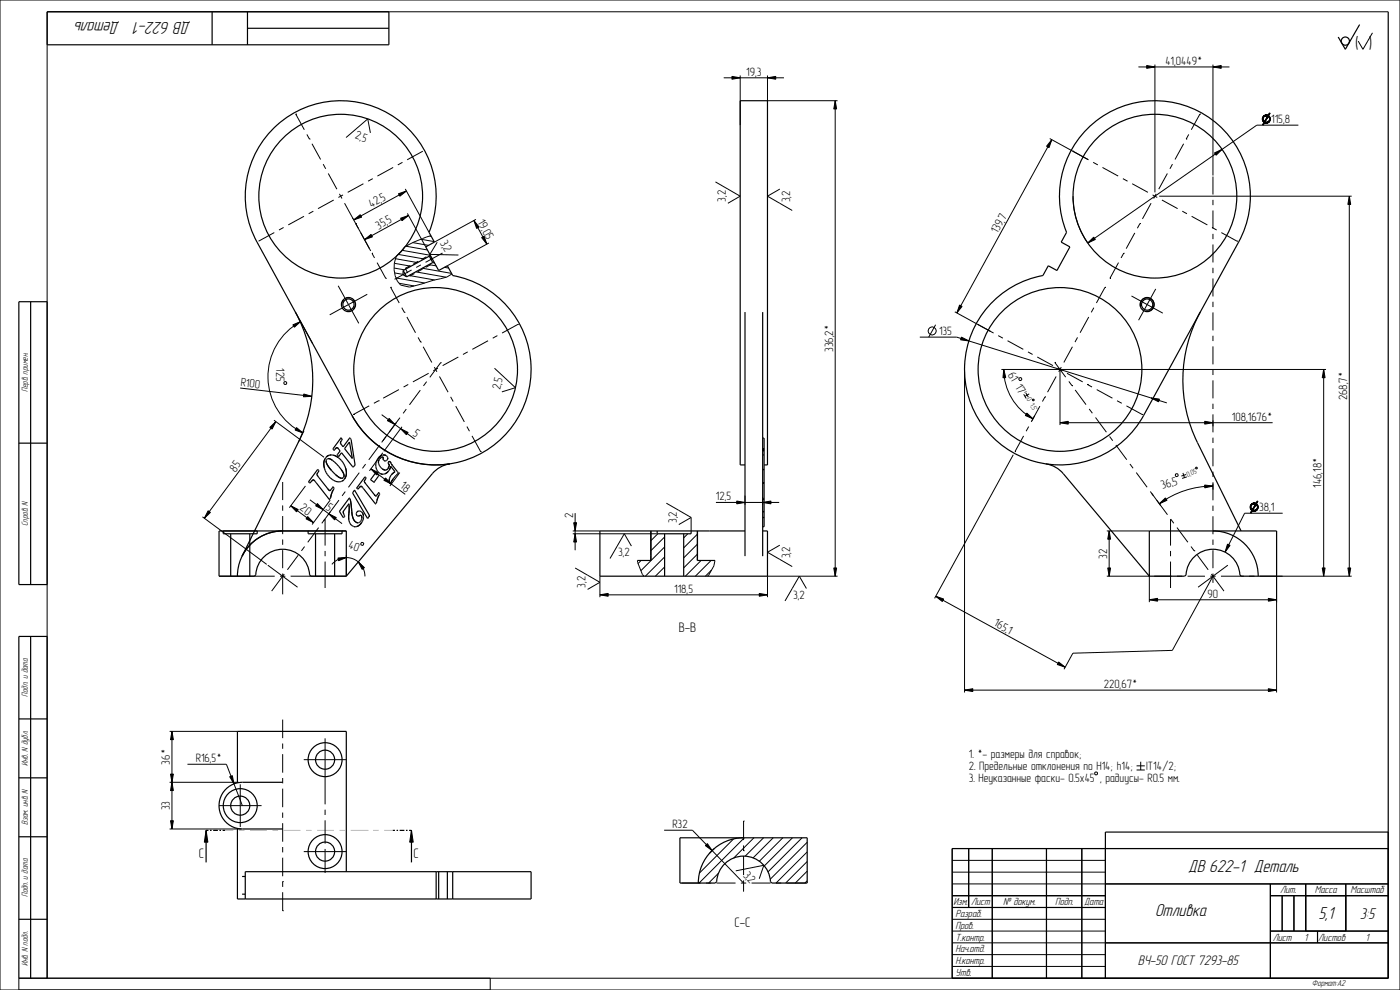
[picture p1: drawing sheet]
<svg xmlns="http://www.w3.org/2000/svg" width="594mm" height="420mm" viewBox="0 0 594 420" stroke-linecap="round" stroke-linejoin="round" font-family="sans-serif">
<g fill="#000">
<path d="M310.6 32.4l3.5 .6-3.5 .6zM325.6 33l3.5-.6v1.2zM486.5 27.8l3.5 .6-3.5 .6zM514.6 28.4l3.5-.6v1.2zM446.3 59.3l-1.2 3.3-1.1-.6zM150.1 93.3l2.8-2.2 .5 1zM169.1 82.2l3.3-1.2-2.7 2.2zM170 92.6l3.3-1.2-2.7 2.2zM201.1 93.5l2.2 2.8-1.1 .6zM572.5 83.2l.6 3.5h-1.2zM154.7 101.7l2.7-2.3 .6 1.1zM204.4 100.8l1-.6 1.2 3.4z"/>
<path d="M124.3 137.8l3.2-1.4-2.6 2.4zM407.1 129.4l1.1 .6-2.2 2.8zM407.9 143l3.2 1.6-3.5-.4zM425.9 156.7l.8 3.5-1.2 .1zM561.6 156.7l.6 3.5h-1.2zM114.5 181.3l2.5-2.4-1.6 3.1zM128.9 167.2l3.4 .9-3.5 .2zM435.7 175.3l2.6 2.4-3.3-1.4zM449.7 179.3l3.5-.6v1.2zM488.4 168.8l3.5 .5-.3 1.2zM511.1 178.7l3.5 .6-3.5 .6zM125.8 181.4l2.7 2.3-3.3-1.3z"/>
<path d="M157.4 198.9l3.1 1.6-.7 1zM165.1 177.5l2.5 2.6-3.2-1.6zM170 181.9l3.1 1.6-.7 .9zM88.3 216.7l1 .7-2.6 2.5zM123.4 214.6l3.1 1.6-.7 .9zM134.6 213.6l2.5 2.6-3.2-1.6zM139.5 218l3.2 1.6-.7 .9zM163.6 202.8l2.4 2.5-3.1-1.6zM312.6 212.6l3.5 .6-3.5 .6zM323.6 213.2l3.5-.6v1.2zM491.9 213.7l2.6-2.4 .6 1zM511.1 205.8l3.5 .4-3.4 .8z"/>
<path d="M130.6 219.2l2.4 2.5-3.2-1.6zM143.4 236.7l3.5-.2-3.3 1.4zM152 238.4l2.6 2.4-.9 .7zM244 226.4l.6 3.5h-1.2zM243.4 221.7h1.2l-.6 3.5zM470.6 225.2l.6 3.5h-1.2zM254.5 252.4l3.5-.6v1.2zM322.1 251.8l3.5 .6-3.5 .6zM397 253l3.4 1.1-.6 1.1zM470 240.9h1.2l-.6 3.5zM487.6 254.4l3.5-.6v1.2zM538.1 253.8l3.5 .6-3.5 .6z"/>
<path d="M561 240.9h1.2l-.6 3.5zM571.9 240.9h1.2l-.6 3.5zM449.2 280.9l2.7 2.2-3.3-1.2zM73 310.3l.6 3.5h-1.2zM72.4 328.4h1.2l-.6 3.5zM73 331.9l.6 3.5h-1.2zM72.4 348.2h1.2l-.6 3.5zM87.4 352.3l.8 5h-1.5zM174.6 352.3l.7 5h-1.5z"/>
</g>
<g fill="none" stroke="#000" stroke-width=".42">
<path d="M0 0h594v420h-594zM589 5h-569v410M307.1 33h25.5M310.6 32.4l3.5 .6-3.5 .6zM314.1 32v21.1M325.6 33l3.5-.6v1.2zM325.6 32v24.2M483 28.4h38.6M486.5 27.8l3.5 .6-3.5 .6zM490 27.4v54.2M514.6 28.4l3.5-.6v1.2zM514.6 27.4v47.1"/>
<path d="M445.4 58.8l16.2 8.9M446.3 59.3l-1.2 3.3-1.1-.6zM446.3 59.3l-40.3 73.5M149.6 92.4l7.7 14.1M150.1 93.3l2.8-2.2 .5 1zM169.1 82.2l3.3-1.2-2.7 2.2zM170 92.6l3.3-1.2-2.7 2.2zM172 80.2l10 18.4M172.4 81l-22.3 12.3M172.9 90.5l7.7 14.2M173.3 91.4l-18.6 10.3M182.8 100l-1.8 .5a37.4 37.4 0 0 0-9.7 4.7"/>
<path d="M201.1 93.5l2.2 2.8-1.1 .6zM201.1 93.5l5.5 10.1M201.9 93.1l-17.6 9.6M491.8 83.2h81.7M572.5 83.2l.6 3.5h-1.2zM572.5 83.2v161.2M154.7 101.7l2.7-2.3 .6 1.1zM167.2 113.7l4.4 .8M167.3 111.7l7.1 1.2M167.4 115.8l3.6 .6M167.8 109.8l9.4 1.6M168 117.9l12.2 2.2"/>
<path d="M168.5 108.3a11.2 11.2 0 0 0 1.5 12.6l3.8 .9 15.8-4.3 2.1-1.3M169 107.9l11 2M170.6 106.2l11.7 2M172.2 104.4l9.1 1.7M173.6 116.9l10.8 1.9M175.1 102.9l6.7 1.2M176.4 115.3l12.9 2.3M178.6 101.5l5.6 1M179.2 113.8l12.4 2.2M182 112.3l3 .5M182.3 100.1l.7 .1M188.6 113.4l1.7 .3"/>
<path d="M204.4 100.8l1-.6 1.2 3.4zM207.4 103.1l-17.6 9.6M124.3 137.8l3.2-1.4-2.6 2.4zM127 135.6l5.5 10M127.5 136.4a26.6 26.6 0 0 0 1 47.3M169.3 120.2l6.4 1.1M397 137.8l-3 5.2M405.1 132.3l15.2 8.3M407.1 129.4l1.1 .6-2.2 2.8zM484 130a2.86 2.86 0 0 1 2.5-3.6 2.86 2.86 0 0 1 3.1 3.1 2.86 2.86 0 0 1-3.6 2.5M390.3 143h15.6l89.2 27.9M407.9 143l3.2 1.6-3.5-.4z"/>
<path d="M424.9 156.7h24.7M425.9 156.7l.8 3.5-1.2 .1zM425.9 156.7a23.9 23.9 0 0 0 12.4 21M561.6 156.7l.6 3.5h-1.2zM561.6 156.7v87.7M562.6 156.7h-112.9v23.6M101.9 164.6l30.4 3.5M116.2 178.3l21.3 15.7M117 178.9l-30.3 41M120.7 161.9l.9 .3-.3 .9-.8-.3zM128.9 167.2l3.4 .9-3.5 .2zM161.9 175.9l14.1 10.4"/>
<path d="M165.1 177.5l2.5 2.6-3.2-1.6zM168.2 179.3l-6.3 8.4M432.4 160.5l.9-.2 .2 .9-1 .2zM434.3 167.3l1.1 1.8M435.2 166.7l1.1 1.8M435.7 175.3l2.6 2.4-3.3-1.4zM436.7 167.1l-1.8 1.1M438.1 169.5l.5-.2 .1 .6-.5 .1zM439 176.3l-1.2 2.2M449.7 179.3l3.5-.6v1.2zM449.7 179.3h90.3M488.4 168.8l3.5 .5-.3 1.2z"/>
<path d="M511.1 178.7l3.5 .6-3.5 .6zM514.6 178.3v2.6M114.5 181.3l2.5-2.4-1.6 3.1zM125.8 181.4l2.7 2.3-3.3-1.3zM129 182.8l-2.5 5M157.4 198.9l3.1 1.6-.7 1zM157.4 198.9l14.5 10.8M162.4 192.1l-5.6 7.6M170 181.9l3.1 1.6-.7 .9zM170.6 181.1l-7.7 10.4M429.9 192.9l-33.4 60.9M507.4 198.3h.5v.5h-.5z"/>
<path d="M85.9 219.3l27.3 20.1M88.3 216.7l1 .7-2.6 2.5zM123.4 214.6l3.1 1.6-.7 .9zM123.4 214.6l9.6 7.1M129.6 206.2l-6.8 9.2M130.6 219.2l2.4 2.5-3.2-1.6zM131.5 212l13.6 10.1M134.6 213.6l2.5 2.6-3.2-1.6zM139.5 218l3.2 1.6-.7 .9zM140.1 212.2l-7.7 10.3M140.1 217.2l-2.8 3.7M163.6 202.8l2.4 2.5-3.1-1.6z"/>
<path d="M169.6 200.5l-4.2 5.7M244 217.7v15.7M303.8 213.2h26.8M312.6 212.6l3.5 .6-3.5 .6zM316.1 210.3v3.9M323.6 213.2l3.5-.6v1.2zM323.6 210.8v3.4M488.6 209.3l3.9 5.2M491.9 213.7l2.6-2.4 .6 1zM498.8 201.1h.9v.9h-.9zM501.9 200.6l.7 2M503.2 201.3l-2 .7"/>
<path d="M503.6 202.3l-2 .7M511.1 205.8l3.5 .4-3.4 .8zM514.6 206.2a38.2 38.2 0 0 0-22.7 7.5M514.6 205.2v2.5M140.8 239.4a7.9 7.9 0 0 1 8.8-2.4 7.9 7.9 0 0 1 5.2 7.5M143.4 236.7l3.5-.2-3.3 1.4zM146.9 235.5v8.9M152 238.4l2.6 2.4-.9 .7zM153.2 230.3h1l-.1 .9h-.9zM243 225.2h11.5M243 226.4h35.6M243.4 221.7h1.2l-.6 3.5z"/>
<path d="M244 226.4l.6 3.5h-1.2zM270.4 237.8l2.2 6 .6 .6M272 237.8l-1.3 1.3M279.1 226.4l-2.9 3M282 227.8l-5.8 5.8M282 232l-10.1 10.1M282 236.3l-8.2 8.1M291.8 226.4l-1.7 1.8M295.9 226.6l-5.8 5.8M295.9 230.9l-5.8 5.8M295.9 235.1l-5.8 5.8M297.5 237.8l-6.7 6.6"/>
<path d="M301.7 237.8l-6.7 6.6M303.4 237.8l-.5 2.3-2.7 4.3M469.6 225.2h18M470.6 225.2l.6 3.5h-1.2zM470.6 225.2v19.2M254.5 252.4l3.5-.6v1.2zM254.5 252.4h71.1M254.5 244.4v9M282 240.5l-3.9 3.9M301.9 241.8l-2.6 2.6M322.1 251.8l3.5 .6-3.5 .6zM325.6 244.4v9"/>
<path d="M397 253l3.4 1.1-.6 1.1zM397 253l54.9 30.1M469.6 244.4h18M470 240.9h1.2l-.6 3.5zM487.6 254.4l3.5-.6v1.2zM487.6 254.4h54M487.6 243.4v12M514.6 244.4l-17.2 31.5-42.2 1.2-3.7 6.8M538.1 253.8l3.5 .6-3.5 .6zM561 240.9h1.2l-.6 3.5zM571.9 240.9h1.2l-.6 3.5zM573.5 244.4h-31.9v11"/>
<path d="M449.2 280.9l2.7 2.2-3.3-1.2zM72 310.3h28.7M73 310.3l.6 3.5h-1.2zM73 310.3v41.4M72 331.9h29.3M72.4 328.4h1.2l-.6 3.5zM73 331.9l.6 3.5h-1.2zM464.5 327.8l.8-.3 .3 .9-.8 .3zM482.2 324.9h3.5M482.2 326.7h3.5M484 323.2v3.5M72 351.7h30.4"/>
<path d="M72.4 348.2h1.2l-.6 3.5zM87.4 352.3l.8 5h-1.5zM174.6 352.3l.7 5h-1.5zM303.1 360l-2.2 2.2M311.2 355.9l-14.4 14.5M315.8 355.4l-19.2 19.2M319.9 355.4l-8.6 8.6M324 355.4l-7.8 7.8M328.1 355.4l-8.6 8.6M332.1 355.4l-9.9 10M336.2 355.4l-11.9 12M340.3 355.4l-14.4 14.5"/>
<path d="M342.5 357.3l-15.7 15.7M411 360v25M421 360v55M444 360v55M459 360v55M469 360v55M304.8 370.5l-4.1 4.1M342.5 361.4l-13.2 13.2M342.5 365.5l-9.2 9.1M342.5 369.6l-5.1 5M342.5 373.7l-1 .9M404 365h65"/>
<path d="M404 370h65M404 375h185M404 380h65M539 380h50M539 375v40M544 380v15M549 380v15M554 375v20M571 375v20M404 385h65M404 390h65M404 395h65"/>
<path d="M404 400h185M539 395h50M559 395v5M208 415v5M404 415v-55h185v55h-581v5M404 405h65M404 410h65"/>
<circle cx="395.5" cy="140.4" r="1.72"/>
</g>
<g fill="none" stroke="#000" stroke-width=".51">
<path d="M20 5h145v14h-145zM90 5v14M105 12h60M105 5v14M589 5v410h-185v-55h185M182 98.6l2.3 4.1-3.7 2 5.5 10.1 3.7-2.1 2.3 4.2M452.5 98.6l-2.2 4.1 3.6 2-5.4 10.1-3.7-2.1-2.3 4.2M171.1 114.8l-.1 1.7 1.5 .9M171.1 114.8l1.4 2.6M171.4 105.3l-2.9 3.1M182.1 108.7l-11 6.1M182.1 108.7l1.5 2.7"/>
<path d="M182.4 107.9l-.3 .8M183.6 111.4l-11.1 6M183.6 111.4l.8 .2M8 128h12v120h-12zM13 128v120M149.3 176.2a40.5 40.5 0 0 0 41.5 20.6 12 12 0 0 0-7.4 4.1l-36.5 43.5h-15l-.6-.5a11.4 11.4 0 0 0-11.4-10.9 11.4 11.4 0 0 0-11.4 10.9l-.6 .5h-14.9M8 188h12M137.7 198.8l.7 1.7M137.9 194.7l-.5 1.6 .3 2.5M138.4 195.5l.3 1.2M138.7 196.7l2 2.9M139.2 194.6l1.8 .7"/>
<path d="M139.6 193.2a4.1 4.1 0 0 0-1.9 5.6M140.5 193l-2 .8M140.5 193l1.7 .3 1.3 .8M140.5 193l-.5 .1M140.7 199.6l.9 1M141 195.3a1.46 1.46 0 0 0-1.3-.8 1.46 1.46 0 0 0-1.3 .8l.3 1.4M141 195.3l3.7 3.8M141.5 193.1l2 1M141.6 190.9l.1 .1M141.7 191h.1M142.2 190.5l-.5 .5M143.1 192.9l.1 .2"/>
<path d="M143.2 192.8v.3M143.2 193.1l.3 .5M143.2 190l.3 .3M143.2 190l.5 .5M143.2 190l-1 .5M143.5 194.1l.7 .6M143.5 193.6l.1 .1M143.5 193.6h.1M143.6 190.4l.1 .1M143.6 193.7h.1M143.7 190.5l.6 .8-1.1 1.5M143.7 193.7l1.2-1.6 4.9 6.1 .7-.9"/>
<path d="M144.2 194.7l.6 .6M144.5 188.2l.1 .1M144.6 185.9l-3.3 4.4 .3 .6M144.7 188.5l.1 .1M144.7 187.2l-.2 1M144.7 199.1l.4 .5a2.23 2.23 0 0 1 .4 3.2l-.4 .1M144.7 199.1l1.2 2.1v1.1M144.8 185.9h-.2M144.8 185.9l.1 .2M144.8 185.9l.3 .4M144.8 195.3l.6 .7M144.9 186.9l-.2 .3"/>
<path d="M145 186.7l-.2 .3M145.1 186.3v.1M145.1 186.6l-.1 .2M145.1 186.4v.2M145.4 196l1.2 2.6M146.6 198.6l.4 2.4-.8 2.3M146.6 198.6a4.9 4.9 0 0 1-.4 4.7M148.2 186h.4M148.2 186l-2.6 3.6-1.1-1.4M148.3 187.5l1.2 7-3.3-4.2zM148.6 186l.3 .3 1.7 10.9M150.6 197.2v.1"/>
<path d="M150.6 197.2l-.1 .1M160 199.6l.3 .4M160 195a4.7 4.7 0 0 0 0 4.6M160.3 200l1 .9 1 .3M160.8 195.1a3.2 3.2 0 0 0 1.4 3.8M161.6 194.2l-.8 .9-.2 1M161.8 194l-.5 .5M161.9 193.2l-1.9 1.8M162.2 198.9l1.1 .5 .6-.1M162.2 198.9l1.3 .5M162.5 194l.1 .4M162.5 194h-.7"/>
<path d="M162.6 194v.4M162.6 193a1.51 1.51 0 0 1 1.9 1.7M162.6 194.4v.6M162.6 194.4l.1 .7M162.7 195.1l.8 .4M163.7 193.2a2.51 2.51 0 0 0-2.9 .8M164.3 199.1l-.4 .2M164.5 194.3l-.3 .9-1 .3M164.6 198.8l-.7 .5M164.7 196.4v.1M164.7 196.5l.6 .8M164.7 196.5l.1 .1"/>
<path d="M164.8 196.2l-.1 .2M164.8 196.7l.5 .6M164.9 196l-.2 .3M165.3 197.3l-.7 1.5M165.6 195.9l-.7 .1M165.6 195.9l.3 .5M165.8 197.9l-.5 1.3M165.8 197.9l-.8 1.8-1.6 1.3M165.8 197.9l1.8 2.2M165.9 196.4l.1 .3M165.9 196.5v.1M165.9 196.7h.1"/>
<path d="M166 196.7l.6 .8M166.1 196.9l.5 .6M166.6 197.5l2.3 3v.4M323.6 185.9h.6v37.6h-.6M323.6 199.3h.6M323.6 199.1h.6M323.6 193h.6M323.6 191.3h.6M323.6 191h.6M323.6 190.6h.6M323.6 190.5h.6M323.6 190.3h.6"/>
<path d="M443.7 196.8a12 12 0 0 1 7.4 4.1l36.5 43.5h15l.6-.5a11.4 11.4 0 0 1 11.4-10.9 11.4 11.4 0 0 1 11.5 10.9l.6 .5h14.9v-19.2h-54M131 204.4l.1 .2M131 204.4l.2 .2M131 204.2v.2M131.1 204.6l.2 .2M131.3 204.8l.1 .1M131.3 204.9h.1M131.4 204.9h.1M132.3 204l-.9 .9M132.8 203.6l.4 .1M132.8 203.6l-.5 .4M133.2 203.7l6.4 8"/>
<path d="M133.2 203.7l.3 .3M134.5 201.4l.4 .6M134.5 201.4v.1M134.5 201.2v.2M134.6 201.6l.3 .4M134.7 200.7l-.2 .7M134.7 200.7l-.2 .3M134.7 200.7l.7-1-.6-.6-3.8 5.1M134.9 202l4.2 5.4M138.4 200.5l1.1 1.5 2.1 1.8M139.1 207.4l.6 .6M139.6 211.7h.1"/>
<path d="M139.6 211.7l.1 .1M139.9 211.7l-.2 .1M140.3 207.9l-.6 .1M140.3 211l-.4 .7M140.5 207.7l-.1 .1M140.8 207.2l-.5 .7M140.8 209l-.5 2M141.2 206.8l-.5 .6M141.3 208l-.5 1M141.4 206.7l-.2 .1M141.4 206.7l.4 .5-1 1.8M141.6 203.8l1.8 .6 1.8-.3"/>
<path d="M141.6 200.6l1.7 1.5M143.3 202.1l1.6 .8M143.3 202.1l1.3 .7h.9M144 217l1.7 2.6M144.2 216.7l-.2 .3M145.6 203.9l-.4 .2M145.6 217.3l.2 .7M145.6 217.2l.2 .8M145.8 219.5l-.1 .1M145.8 218l.4 1.1-.5 .5M145.9 216.6l-.3 .6M146.2 203.3l-1 .8"/>
<path d="M148 211.6l-3.8 5.1M148 217.9a4.5 4.5 0 0 0 2 5.4l.3 .1M148 217.9v2.5M148.1 214.4l-.1 3.5M148.1 214.4v-.7l-2.2 2.9M148.3 211.4l-.3 .2M148.3 211.4l.6 1.9 .3 3.7M148.5 211.8l.7 5.2M149.2 217l.6 2.9 1.1 1.5M149.2 217a5.8 5.8 0 0 0 1.7 4.4M149.6 209.1l.1 .1M149.6 209.1h.1"/>
<path d="M149.7 209.2l6 10.4M149.7 209l-.1 .1M150.2 208.3l-.5 .7M150.5 208.1l-.3 .2M150.5 208.1l6.2 10.7M151.2 217.7l.2 1M151.2 218.4l.6 .5M151.4 207l.4 .5M151.4 207l.2 .2M151.5 206.9l-.1 .1M151.6 217.1l.1-.1a1.72 1.72 0 0 1 2.5 1.6M151.7 218.9h.3"/>
<path d="M151.8 207.5h.1M151.9 216.9l-.7 .8M152 218.9h.1M152.7 218.7l-.7 .2M152.7 218.7h.5M152.7 218.7l-.6 .2M153.1 206.3l-1.3 1.2M153.1 206.3l.3 .1M153.1 206.3l-.5 .4M153.1 218.7h-.4M153.2 218.7l.3 1.1M153.4 206.4l5.7 7.2"/>
<path d="M153.4 206.4l.3 .3M153.5 219.8a1.67 1.67 0 0 1-.7 1.7 1.67 1.67 0 0 1-1.9-.1M153.9 217.8a3.9 3.9 0 0 1-.6 4.1M154.6 204.3l.3 .6M154.6 204.3v.1M154.7 204.5l.2 .4M154.8 203.7l-.2 .6M154.8 203.7l.6-.9-.5-.5-3.4 4.6M154.9 204.9l3.8 4.8M155.7 219.6l.1 .1M155.7 219.6l.2 .2M156.2 219.6l-.3 .2"/>
<path d="M156.2 219.6l-.2 .2M156.5 219.2l-.3 .4M156.7 218.8l-.2 .4M157.3 203.4v.2M157.3 203.6l1.3 .9M158.7 209.7l.6 .6M158.9 204.3l-.3 .2M159.1 213.6h.1M159.2 213.6v.1M159.2 213.7h.1M159.2 200.8l-1.9 2.6M159.5 200.7l-.3 .1"/>
<path d="M159.5 200.7l1.2 1-1.8 2.6M159.5 213.6l-.3 .1M159.8 210.2l-.5 .1M160.3 209.6l-.5 .6M160.3 211.1l-.8 2.5M160.3 211.1l-.3 1.2M160.6 209.1l-.6 .8M160.7 210.2l-.4 .9M160.8 209.1h-.2M160.8 209.1l.3 .4-.8 1.6M164.6 200.2a2.76 2.76 0 0 1-3 .9M165.2 204.4l.4 .7"/>
<path d="M165.7 205.1l-.1 .1M165.7 205.1h-.1M165.8 205l-.1 .1M165.8 204.9l-.1 .2M166.8 203.2l-1 1.7M167.6 200.1a4.3 4.3 0 0 0-2.4 4.3M167.6 200.1l-1.4 1.1M168.9 200.9l-2.1 2.3M168.9 200.9h.1M168.9 200.6v.3M323.6 219.6h.6M323.6 219.5h.6"/>
<path d="M323.6 217.2h.6M323.6 217h.6M323.6 211.8h.6M323.6 211.7h.6M323.6 204.9h.6M323.6 204.8h.6M119.9 225.2a19.2 19.2 0 0 0-19.2 19.2M146.9 225.2h-54v19.2M150.3 223.4l.3 .1M150.9 221.4l.9 .4M151.3 223.4h-1M153.3 221.9l-.8 .9-1.2 .6"/>
<path d="M270.4 237.8h5.8M276.1 225.2l.1 12.6M276.2 225.2v12.6M278.8 225.2v1.2h14.4v-1.2M282 226.4v18M290.1 226.4v18M295.9 237.8h7.5M295.9 235.7v2.1M295.9 225.2v12.6M301 225.2h-46.5v19.2h71.1v-19.2M514.6 225.2a19.2 19.2 0 0 1 19.2 19.2M8 270h12v145h-12z"/>
<path d="M13 270v145M8 305h12M146.9 310.3h-46.2v21.8M8 330h12M119.9 331.9h-17.1a9.9 9.9 0 0 0-9.9 9.9 9.9 9.9 0 0 0 9.9 9.9h17.1M8 355h12M88.4 352.3h-1v13.6M89.1 352.3h.7M90.4 352.3h2M93.1 352.3h.7M94.4 352.3h1M100.7 351.5v29.9h3.4"/>
<path d="M166.6 352.3h1M168.2 352.3h.7M169.6 352.3h2M172.2 352.3h.7M173.6 352.3h1v13.6M288.5 355.4h54v19.2h-15l-.6-.5a11.4 11.4 0 0 0-11.4-10.9 11.4 11.4 0 0 0-11.4 10.9l-.6 .5h-15zM315.5 355.4a19.2 19.2 0 0 0-19.2 19.2M411 360v25M421 360v55M444 360v55M459 360v55M589 353h-120v62"/>
<path d="M185.1 369.8h7M186.1 369.8v11.6M189.8 369.8v11.6M404 380h65M469 375h120M539 380h50M539 375v40M544 380v15M549 380v15M554 375v20M571 375v20M8 390h12"/>
<path d="M185.1 381.4h7M404 385h65M469 400h120M539 395h50M559 395v5"/>
</g>
<path d="M95.4 352.3h3.6M101.4 352.3h2.3M106.1 352.3h7.1M115.6 352.3h2.4M120.3 352.3h7.2M129.8 352.3h2.4M134.6 352.3h7.1M144.1 352.3h2.3M148.8 352.3h7.1M155.9 352.3h.1M158.3 352.3h2.3M163 352.3h3.6" fill="none" stroke="#b5b5b5" stroke-width=".42"/>
<!-- layer: AXES -->
<g fill="none" stroke="#000" stroke-width=".42">
<path d="M125.5 48.4h.1M125.5 48.4l3.6 6.6M130.2 57l1.1 2M131.3 59h.1M503.3 59h.1M504.4 57l-1.1 2M509.1 48.4h.1M509.1 48.4l-3.6 6.6M132.4 61l3.6 6.7M137.1 69.6l1.1 2M139.3 73.6l3.6 6.7M154.2 78l-6.7 3.6"/>
<path d="M158.2 75.8l-2 1.1M166.8 71l-6.7 3.7M170.8 68.9l-2 1.1M179.4 64.1l-6.7 3.7M455.2 64.1h.1M455.2 64.1l6.6 3.7M463.8 68.9l2 1.1M467.8 71l6.6 3.7M476.4 75.8l2 1.1M480.4 78l6.6 3.6M495.3 73.6l-3.7 6.7M497.5 69.6l-1.1 2"/>
<path d="M502.2 61l-3.7 6.7M514.6 74.9v7.6M116.4 98.7l-6.7 3.6M120.3 96.5l-1.9 1.1M129 91.8l-6.7 3.6M132.9 89.6l-1.9 1.1M141.6 84.9l-6.7 3.6M144 82.2l1.1 2M145.5 82.7l-1.9 1.1M146.2 86.2l3.6 6.7M150.9 94.8h.1M150.9 94.8l1.1 2"/>
<path d="M153.1 98.8l3.6 6.7M481.5 98.8l-3.7 6.7M483.7 94.8h.1M483.7 94.8l-1.1 2M488.4 86.2l-3.7 6.7M489 82.7l2 1.1M490.6 82.2l-1.1 2M493 84.9l6.7 3.6M501.6 89.6l2 1.1M505.6 91.8l6.7 3.6M514.2 96.5h.1M514.2 96.5l2 1.1"/>
<path d="M514.6 84.8v2.2M514.6 89.3v7.6M514.6 99.2v2.3M518.2 98.7l6.7 3.6M157.8 107.5h.1M157.8 107.5l1.1 1.9M160 111.4l3.7 6.7M163.7 118.1h.1M174.6 114.5l-7.2 4M178.6 112.4l-2 1.1M187.8 107.3l-7.2 4M470.9 118.1h.1"/>
<path d="M474.6 111.4l-3.7 6.7M476.7 107.5h.1M476.7 107.5l-1 1.9M514.6 103.7v7.7M514.6 113.6v2.3M514.6 118.1v7.7M524.9 102.3h.1M143.5 121.2l8.7 16M155.8 124.8l-15.9 8.8M165.7 121.9h.1M165.7 121.9l3.7 6.7M170.5 130.5l1.1 2"/>
<path d="M171.6 132.5h.1M172.6 134.5l3.7 6.7M219.7 137.6h.1M219.7 137.6l-6.7 3.7M414.9 137.6h.1M414.9 137.6l6.7 3.7M461.9 134.5l-3.6 6.7M464.1 130.5l-1.1 2M468.8 121.9h.1M468.8 121.9l-3.6 6.7M480.1 125.6l13.3 7.2M490.4 122.6l-7.3 13.3"/>
<path d="M514.6 128v2.3M514.6 132.5v7.7M177.4 143.1l1.1 2M178.5 145.1h.1M179.6 147.1l3.6 6.7M181.9 158.4l-6.7 3.6M184.3 155.8l1.1 1.9M185.8 156.2l-2 1.1M186.5 159.7l3.6 6.7M187 153.9h.1M187 153.9l-4.6 6.2M194.5 151.5l-6.7 3.6"/>
<path d="M198.4 149.3l-1.9 1.1M207.1 144.6l-6.7 3.6M211 142.4l-1.9 1.1M423.5 142.4l2 1.1M427.5 144.6l6.7 3.6M436.1 149.3l2 1.1M440.1 151.5l6.7 3.6M447.5 153.8h.1M447.5 153.8l4.7 6.2M448.1 159.7l-3.6 6.7M448.8 156.2l1.9 1.1M450.3 155.8l-1.1 1.9"/>
<path d="M452.7 158.4l6.7 3.6M455 147.1l-3.6 6.7M457.2 143.1l-1.1 2M514.6 142.4v2.3M514.6 147v7.6M514.6 156.8v2.3M150 175.8h.1M156.6 172.2l-6.6 3.6M160.6 170h.1M160.6 170l-2 1.1M169.3 165.3l-6.7 3.6M169.7 177.2l-4.6 6.2"/>
<path d="M172.4 173.6l-1.4 1.8M173.2 163.1l-2 1.1M178.3 165.5l-4.6 6.2M181 161.9l-1.3 1.8M191.2 168.4l1.1 1.9M193.4 172.3l3.6 6.7M441.2 172.3l-3.6 6.7M443.4 168.4h.1M443.4 168.4l-1.1 1.9M453.5 161.8l1.3 1.8M454.8 163.6h.1M456.2 165.4l4.6 6.3"/>
<path d="M461.4 163.1h.1M461.4 163.1l1.9 1.1M462.1 173.5l1.4 1.8M464.8 177.1l4.6 6.3M465.3 165.3l6.7 3.6M474 170h.1M474 170l1.9 1.1M477.9 172.2l6.7 3.6M484.6 175.8h.1M514.6 161.4v7.6M514.6 171.3v2.2M514.6 175.8v7.6"/>
<path d="M155.1 196.9l-1.3 1.8M161.1 188.9l-4.6 6.2M163.8 185.2l-1.4 1.8M198.1 181l1.1 1.9M200.3 184.9l3.6 6.7M203.9 191.6h.1M430.6 191.6h.1M434.3 184.9l-3.7 6.7M436.5 181l-1.1 1.9M436.5 181h.1M470.8 185.2l1.3 1.8M473.5 188.8l4.6 6.2"/>
<path d="M479.4 196.8l1.4 1.9M514.6 185.7v2.2M514.6 190.2v7.6M119.9 204.5v7.7M119.9 214.4v2.3M119.9 218.9v7.7M143.8 212.2l-4.6 6.2M146.5 208.6l-1.3 1.8M152.4 200.5l-4.6 6.2M482.1 200.5l4.6 6.2M488.1 208.5l1.3 1.8M490.7 212.1l4.6 6.3"/>
<path d="M514.6 200.1v2.2M514.6 204.6v7.6M514.6 214.5v2.3M514.6 219v7.7M113.6 239.8l12.6 9.3M119.9 228.9v2.2M119.9 233.4v7.7M126.5 235.5l-4.6 6.2M129.2 231.9l-1.3 1.8M135.2 223.8l-4.6 6.3M136.5 222l1.4-1.8v11.3M137.9 233.7v2.3"/>
<path d="M137.9 238.2v11.2M496.6 220.2v11.3M496.6 233.7v2.3M496.6 238.2v11.2M496.7 220.2l1.3 1.8M499.4 223.8l4.6 6.3M505.3 231.9l1.4 1.8M506.7 233.7h.1M508 235.5l4.6 6.2M514.6 228.9v2.3M514.6 233.4v7.7M521 239.8l-12.7 9.3"/>
<path d="M92.9 244.4h5M106 244.4h10.5M118.8 244.4h2.3M119.9 243.3v8.8M120.6 243.5l-5.3 7.3M123.3 244.4h10.6M142 244.4h4.9M489.7 244.4h7.4M499.3 244.4h2.3M503.9 244.4h7.4M513.5 244.4h2.3M514 243.5l5.3 7.3"/>
<path d="M514.6 243.3v4M518 244.4h9.7M530 244.4h2.2M534.5 244.4h9.7M119.9 305.3v7.9M119.9 315.4v2.3M119.9 319.9v7.9M137.9 313.2v28M101.9 332.7v18.1M119.9 330.1v2.2M119.9 334.6v7.9M128.9 322.3h18.1"/>
<path d="M92.9 341.8h18.1M119.9 344.7v2.3M119.9 349.2v7.9M119.9 359.4v2.2M137.9 343.5v2.2M137.9 348v9.9M315.5 348.3h.1M315.5 348.3v8.1M315.5 358.7v2.2M119.9 374h.1M119.9 363.9v7.8M119.9 374v2.3"/>
<path d="M119.9 378.5v7.9M128.9 361.3h18.1M137.9 360.2v10.1M289.2 374.6h8M299.5 374.6h2.3M304 374.6h8.1M314.4 374.6h2.2M315.5 360.9h.1M315.5 363.2v8M315.5 373.5v4.8M318.9 374.6h8M329.2 374.6h2.3"/>
<path d="M333.7 374.6h8.1M119.9 386.4h.1"/>
</g>
<g fill="none" stroke="#000" stroke-width=".51">
<path d="M182 98.6a40.5 40.5 0 0 0-39.7-55.8 40.5 40.5 0 0 0-33.3 59.9l40.3 73.5a40.5 40.5 0 0 0 68.4 4.2 40.5 40.5 0 0 0-25.6-63.5M452.5 98.6a40.5 40.5 0 0 1 39.8-55.8 40.5 40.5 0 0 1 33.2 59.9l-40.2 73.5a40.5 40.5 0 0 1-68.4 4.2 40.5 40.5 0 0 1 25.6-63.5M125.3 132.4a60 60 0 0 1 1.2 55.4l-23.8 48.1a19.2 19.2 0 0 1 17.2-10.7h27v19.2M316.1 132.4v103.5M323.6 132.4v103.5M509.3 132.4a60 60 0 0 0-1.2 55.4l18.5 37.4M316.1 197.2h-2v-154.5h11.5v154.5h-1.4M94.7 225.2h14.4v1.2h-14.4zM97.9 226.4v18h8.1v-18M130.7 225.2v1.2h14.4v-1.2M133.9 226.4v18h8.1v-18M301 225.2h15.1"/>
<path d="M323.6 225.2h2M487.6 225.2v19.2M146.9 310.3v59.5M102.7 379.3h1.4M102.7 371.8h1.4M104.1 369.8h81v11.6h-81zM192.1 369.8h33.2v11.6h-33.2z"/>
<circle cx="144.6" cy="83.2" r="34.7"/>
<circle cx="490" cy="83.2" r="34.7"/>
<circle cx="147.9" cy="129.2" r="3"/>
<circle cx="147.9" cy="129.2" r="2.38"/>
<circle cx="486.7" cy="129.2" r="3"/>
<circle cx="486.7" cy="129.2" r="2.38"/>
<circle cx="184.8" cy="156.7" r="34.7"/>
<circle cx="449.7" cy="156.7" r="34.7"/>
<circle cx="137.9" cy="322.3" r="7.2"/>
<circle cx="137.9" cy="322.3" r="4.1"/>
<circle cx="101.9" cy="341.8" r="7.2"/>
<circle cx="101.9" cy="341.8" r="4.1"/>
<circle cx="137.9" cy="361.3" r="7.2"/>
<circle cx="137.9" cy="361.3" r="4.1"/>
</g>
<!-- layer: DETAILS -->
<g fill="none" stroke="#000" stroke-width=".42">
<path d="M582.3 13.9l-4 7-2-3.5M157.2 56.4l-1.2-6-9.2 7.9M303.6 77.2l10.5 6-5.3 3M330.9 80.2l-5.3 3 10.5 6.1M182.4 107.9h.1M182.4 107.9l12.1 .3M185.5 102.8l-3.1 5.1M209.8 156.2l8.9 8.3-5.8 1.8M282.7 213.5l10.5 6M293.2 219.5l-5.2 3M293.2 219.5v5.7M267.9 231.7l-3-5.3-6.1 10.5"/>
<path d="M330.9 231.3l-5.3 3 10.5 6.1M244 241l10.5 6-5.2 3.1M342.2 249.7l-3.1-5.3-6 10.5M312.2 369.5l11.9-2.4-2 5.7"/>
</g>
<g fill="none" stroke="#000" stroke-width=".51">
<path d="M576.9 10.4l-6.1 10.5-3-5.2"/>
<circle cx="570.8" cy="17.4" r="1.74"/>
</g>
<!-- layer: DRAFT_DIMS -->
<g fill="#000">
<path d="M354.4 42.7l.6 3.5h-1.2zM535.6 50.3l.4-.1zM535.6 50.5l.3-.2zM535.6 50.7l.4 .1zM535.6 50.1l.4-.1zM535.6 50.9l.4 .1zM535.7 51.1h.4zM535.7 49.8h.4zM535.7 52.9l.9-.8-.6 1zM535.7 51.3l.5 .1zM535.8 49.6l.5-.1zM535.9 51.5h.4z"/>
<path d="M535.6 50.7l.3-.2zM535.6 50.5h.3zM535.9 49.5l.5-.1zM535.6 50.3h.3l-.3 .2zM535.6 50.1l.4 .1-.4 .1zM535.7 49.8l.3 .2-.4 .1zM535.7 51.3h.4zM536.1 49.3l.7-.1zM536 51.6h.5zM535.7 49.8l.5-.1zM535.8 49.6l.4 .1-.5 .1zM536.3 51.9l1.8 .1z"/>
<path d="M535.9 49.5h.4l-.5 .1zM538.1 49.4l-1.4 2.4-.2-.2zM536.6 52.1l1.5-.1zM536.3 51.9l.3 .2-.9 .8zM535.9 49.5l.7-.2zM536.1 49.3h.5l-.7 .2zM536.6 48.9h1.4zM536.1 51.8h.6zM536.3 51.9l.6-.1zM536.7 52.1h1.2zM536.8 48.9h1zM536.3 51.9h.7z"/>
<path d="M536.1 49.3l.8-.1zM536.3 51.9h.9zM537 48.8h.5zM536.1 49.3l1-.2zM536.9 52.2h.8zM536.3 51.9h1zM537.1 49.1h1.2zM536.3 51.9h1.2zM537.1 52.2h.6zM537.3 52.2h.4zM537.3 49.1h1zM536.8 48.9l.8-.1z"/>
<path d="M536.8 48.9l.7-.1zM537.5 51.9h.8zM537.4 49.1h.9zM537.6 51.8l.9-.1zM537.6 49.2l.7-.1zM536.7 52.1l1 .1zM536.6 48.9h1.2zM537.7 49.2l.6-.1zM537.8 49.2h.7zM536.6 52.1h1.3zM538 51.7l.6-.1zM536.4 49l1.6-.1z"/>
<path d="M538 48.9l.9-.8-.6 1zM537.8 49.2l.3 .2-1.6 2.2zM538.1 49.4h.5zM538.2 49.5h.5zM538.3 51.5l.5-.1zM536.4 49l1.9 .1zM538.4 49.6l.4 .1zM538.5 51.2h.4zM538.4 51.4l.5-.2zM538.4 49.7h.4zM538.5 49.9h.4zM537.8 51.8l.7-.1z"/>
<path d="M538.6 51.1l.3-.1zM538.6 50l.4 .1zM538.6 50.9l.4-.2zM538.6 50.2l.4 .1zM538.1 51.6h.5zM538.7 50.4l.3-.1zM538.7 50.5l.3-.2zM538.7 50.7l.3-.2zM538.6 47.9l.3 .2-.9 .8zM538.6 51.1l.3 .1zM538.6 50.9l.3 .1zM538.7 50.5h.3z"/>
<path d="M538.7 50.7h.3zM515.3 64.9l3.2-1.5-2.5 2.5zM461.5 103.1l2.5-2.5 .7 1zM530.4 214.9l.4-.1zM530.4 215.1l.4-.1zM530.4 215.3l.4 .2zM530.5 214.7l.3-.1zM530.5 215.6h.3zM530.5 215.8h.4zM530.5 214.5h.4zM530.5 217.5l.9-.8-.6 1zM530.6 215.9l.5 .1z"/>
<path d="M530.6 214.3l.6-.1zM530.7 216.1h.5zM530.4 215.3l.3-.2zM530.4 215.1h.3zM530.8 214.1l.5-.1zM530.4 214.9l.4 .1-.4 .1zM530.5 214.7l.3 .1-.4 .1zM530.5 214.5l.3 .1-.3 .1zM530.6 215.9h.4zM530.9 213.9h.7zM530.8 216.3l.5-.1zM530.5 214.5l.6-.2z"/>
<path d="M530.6 214.3h.5l-.6 .2zM531.1 216.5l1.9 .1zM530.8 214.1l.4 .1-.6 .1zM533 214l-1.4 2.4-.3-.2zM531.4 216.7l1.6-.1zM531.1 216.5l.3 .2-.9 .8zM530.8 214.1l.6-.2zM530.9 213.9h.5l-.6 .2zM531.5 213.6h1.3zM531 216.4h.6zM531.1 216.5h.6zM531.6 216.8l1.2-.1z"/>
<path d="M531.7 213.5h1zM531.1 216.5h.7zM530.9 213.9l.9-.1zM531.1 216.5h.9zM531.9 213.4h.4zM530.9 213.9l1-.1zM531.8 216.8h.8zM531.1 216.5h1zM531.9 213.8l1.2-.1zM531.1 216.5h1.2zM531.9 216.9l.7-.1zM532.1 216.9l.5-.1z"/>
<path d="M532.1 213.8l1-.1zM531.7 213.5h.8zM531.7 213.5l.6-.1zM532.3 216.5h.9zM532.3 213.8l.8-.1zM532.5 216.5l.8-.1zM532.4 213.8l.7-.1zM531.6 216.8h1zM531.5 213.6l1.2-.1zM532.5 213.8l.6-.1zM532.7 213.9h.6zM531.4 216.7h1.4z"/>
<path d="M532.8 216.3l.7-.1zM531.3 213.7l1.5-.1zM532.8 213.6l.9-.9-.6 1zM532.7 213.9l.3 .1-1.7 2.2zM533 214h.4zM533.1 214.1l.5 .1zM533.1 216.1l.5-.1zM531.3 213.7h1.8zM533.2 214.2l.5 .2zM533.3 215.8h.4zM533.2 216l.5-.2zM533.3 214.4h.4z"/>
<path d="M533.3 214.5h.4zM532.7 216.4h.6zM533.4 215.7l.4-.1zM533.4 214.7h.4zM533.4 215.5l.4-.1zM533.5 214.8l.3 .1zM533.1 216.1l.4 .1zM533.5 215l.3-.1zM533.5 215.1l.3-.2zM533.5 215.3l.3-.2zM533.2 216h.4zM533.4 212.5l.3 .2-.9 .9z"/>
<path d="M533.4 215.7l.3 .1zM533.4 215.5l.4 .1zM533.5 215.1h.3zM533.5 215.3l.3 .1zM520.8 230.8l1.1 .6-2.1 2.8zM353.8 240.9h1.2l-.6 3.5zM409.2 292.8l3.5-.6v1.2zM538.1 292.2l3.5 .6-3.5 .6zM97.5 329.5l1.1-.4 .7 3.4zM299.3 358.7l.8-.8 2 2.9z"/>
</g>
<g fill="none" stroke="#000" stroke-width=".42">
<path d="M325.6 42.7h29.8M354.4 42.7l.6 3.5h-1.2zM354.4 42.7v201.7M535.6 50.3l.4-.1zM535.6 50.3h.3l-.3 .2zM535.6 50.5l.3-.2zM535.6 50.7l.3-.2zM535.6 50.5h.3zM535.6 50.7l.4 .1zM535.6 50.1l.4-.1zM535.6 50.1l.4 .1-.4 .1zM535.6 50.9l.4 .1z"/>
<path d="M535.7 51.1h.4zM535.7 49.8l.5-.1zM535.7 49.8h.4zM535.7 49.8l.3 .2-.4 .1zM535.7 52.9l.9-.8-.6 1zM535.7 51.3h.4zM535.7 51.3l.5 .1zM535.8 49.6l.5-.1zM535.8 49.6l.4 .1-.5 .1zM535.9 51.5h.4zM535.9 49.5l.7-.2zM535.9 49.5l.5-.1z"/>
<path d="M535.9 49.5h.4l-.5 .1zM536 51.6h.5zM536.1 49.3l.8-.1zM536.1 49.3l1-.2zM536.1 49.3l.7-.1zM536.1 49.3h.5l-.7 .2zM536.1 51.8h.6zM536.2 49.1h2.1zM536.2 49.1h2.1M536.3 51.9h1.2zM536.3 51.9h1zM536.3 51.9h.9z"/>
<path d="M536.3 51.9h.7zM536.3 51.9l.6-.1zM536.3 51.9l1.8 .1zM536.3 51.9l.3 .2-.9 .8zM536.4 49l1.6-.1zM536.4 49l1.9 .1zM536.6 52.1l1.5-.1zM536.6 52.1h1.3zM536.6 48.9h1.2zM536.6 48.9h1.4zM536.7 52.1h1.2zM536.7 52.1l1 .1z"/>
<path d="M536.8 48.9l.8-.1zM536.8 48.9l.7-.1zM536.8 48.9h1zM536.9 52.2h.8zM537 48.8h.5zM537.1 49.1h1.2zM537.1 52.2h.6zM537.3 49.1h1zM537.3 52.2h.4zM537.4 49.1h.9zM537.5 51.9h.8zM537.6 49.2l.7-.1z"/>
<path d="M537.6 51.8l.9-.1zM537.7 49.2l.6-.1zM537.8 49.2h.7zM537.8 49.2l.3 .2-1.6 2.2zM537.8 51.8l.7-.1zM538 51.7l.6-.1zM538 48.9l.9-.8-.6 1zM538.1 49.4h.5zM538.1 51.6h.5zM538.1 49.4l-1.4 2.4-.2-.2zM538.2 49.5h.5zM538.3 51.5l.5-.1z"/>
<path d="M538.4 49.6l.4 .1zM538.4 51.4l.5-.2zM538.4 49.7h.4zM538.5 51.2h.4zM538.5 49.9h.4zM538.6 51.1l.3-.1zM538.6 51.1l.3 .1zM538.6 47.9l.3 .2-.9 .8zM538.6 50l.4 .1zM538.6 50.9l.4-.2zM538.6 50.9l.3 .1zM538.6 50.2l.4 .1z"/>
<path d="M538.7 50.4l.3-.1zM538.7 50.5l.3-.2zM538.7 50.5h.3zM538.7 50.7l.3-.2zM538.7 50.7h.3zM550.9 53.1h-17.7l-71.7 50a34.7 34.7 0 0 1-6.2-19.9M515.3 64.9l3.2-1.5-2.5 2.5zM461.5 103.1l2.5-2.5 .7 1zM409.2 156.7v137.1M530.4 214.9l.4-.1zM530.4 214.9l.4 .1-.4 .1zM530.4 215.1l.4-.1z"/>
<path d="M530.4 215.3l.3-.2zM530.4 215.1h.3zM530.4 215.3l.4 .2zM530.5 214.7l.3-.1zM530.5 214.7l.3 .1-.4 .1zM530.5 215.6h.3zM530.5 215.8h.4zM530.5 214.5l.6-.2zM530.5 214.5h.4zM530.5 214.5l.3 .1-.3 .1zM530.5 217.5l.9-.8-.6 1zM530.6 215.9h.4z"/>
<path d="M530.6 215.9l.5 .1zM530.6 214.3l.6-.1zM530.6 214.3h.5l-.6 .2zM530.7 216.1h.5zM530.8 214.1l.6-.2zM530.8 214.1l.5-.1zM530.8 214.1l.4 .1-.6 .1zM530.8 216.3l.5-.1zM530.9 213.9l.9-.1zM530.9 213.9l1-.1zM530.9 213.9h.7zM530.9 213.9h.5l-.6 .2z"/>
<path d="M531 216.4h.6zM531.1 213.8l2-.1zM531.1 213.7h2M531.1 216.5h1.2zM531.1 216.5h1zM531.1 216.5h.9zM531.1 216.5h.7zM531.1 216.5h.6zM531.1 216.5l1.9 .1zM531.1 216.5l.3 .2-.9 .8zM531.3 213.7l1.5-.1zM531.3 213.7h1.8z"/>
<path d="M531.4 216.7l1.6-.1zM531.4 216.7h1.4zM531.5 213.6l1.2-.1zM531.5 213.6h1.3zM531.6 216.8l1.2-.1zM531.6 216.8h1zM531.7 213.5h.8zM531.7 213.5l.6-.1zM531.7 213.5h1zM531.8 216.8h.8zM531.9 213.4h.4zM531.9 213.8l1.2-.1z"/>
<path d="M531.9 216.9l.7-.1zM532.1 213.8l1-.1zM532.1 216.9l.5-.1zM532.3 213.8l.8-.1zM532.3 216.5h.9zM532.4 213.8l.7-.1zM532.5 216.5l.8-.1zM532.5 213.8l.6-.1zM532.7 213.9h.6zM532.7 213.9l.3 .1-1.7 2.2zM532.7 216.4h.6zM532.8 216.3l.7-.1z"/>
<path d="M532.8 213.6l.9-.9-.6 1zM533 214h.4zM533 214l-1.4 2.4-.3-.2zM533.1 214.1l.5 .1zM533.1 216.1l.5-.1zM533.1 216.1l.4 .1zM533.2 214.2l.5 .2zM533.2 216l.5-.2zM533.2 216h.4zM533.3 214.4h.4zM533.3 215.8h.4zM533.3 214.5h.4z"/>
<path d="M533.4 215.7l.4-.1zM533.4 215.7l.3 .1zM533.4 212.5l.3 .2-.9 .9zM533.4 214.7h.4zM533.4 215.5l.4-.1zM533.4 215.5l.4 .1zM533.5 214.8l.3 .1zM533.5 215l.3-.1zM533.5 215.1l.3-.2zM533.5 215.1h.3zM533.5 215.3l.3-.2zM533.5 215.3l.3 .1z"/>
<path d="M544.2 217.7h-16.1l-8.3 16.5M520.8 230.8l1.1 .6-2.1 2.8zM325.6 244.4h29.8M353.8 240.9h1.2l-.6 3.5zM541.6 244.4v49.4M409.2 292.8l3.5-.6v1.2zM409.2 292.8h132.4M538.1 292.2l3.5 .6-3.5 .6zM79.5 324.2h16.6l6.7 17.6M97.5 329.5l1.1-.4 .7 3.4zM281.8 352.2h12l21.7 22.4M299.3 358.7l.8-.8 2 2.9z"/>
</g>
<!-- layer: QUILTS -->
<path d="M174 112.7l-2.1 1.1 1.1 2.1M175.8 116.1l-2 1.1M177.5 110.8l-2.1 1.2M179.3 114.2l-2.1 1.1M180.9 108.9l-2.1 1.2M182.3 108.2l1.1 2M182.7 112.3l-2 1.1M145.8 127.2l-.8 1.6M148.6 126.5h-1.8M148.9 131.9l-1.8 .1M149.7 127l.9 1.5M150.7 129.7l-.8 1.5" fill="none" stroke="#000" stroke-width=".42"/>
<g font-size="7.6">
<text x="50.9" y="9.4" transform="rotate(-180 50.9 9.4)">Деталь</text>
<text x="80.9" y="9.4" transform="rotate(-180 80.9 9.4)">ДВ 622-1</text>
<text x="504.2" y="370.1">ДВ 622-1 Деталь</text>
<text x="490.1" y="388.8">Отливка</text>
<text x="559.5" y="390.1">5,1</text>
</g>
<text font-size="7.5" x="574.9" y="20.9">( )</text>
<text font-size="6.8" x="576.9" y="389.8">3:5</text>
<text font-size="6.1" x="482.7" y="409.6">ВЧ-50 ГОСТ 7293-85</text>
<g font-size="5.9">
<text x="288" y="268.1">B-B</text>
<text x="84.3" y="363.9">C</text>
<text x="175.4" y="363.9">C</text>
<text x="311.6" y="393.5">C-C</text>
</g>
<g font-size="5.1">
<text x="494.4" y="27.5">41,0449*</text>
<text x="316.6" y="32.1">19,3</text>
<text x="539.4" y="52.2">115,8</text>
<text x="150.4" y="58.7" transform="rotate(19 150.4 58.7)">2,</text>
<text x="153.2" y="59.6" transform="rotate(19 153.2 59.6)">5</text>
<text x="157.6" y="88.1" transform="rotate(-29 157.6 88.1)">42,</text>
<text x="162.2" y="85.6" transform="rotate(-29 162.2 85.6)">5</text>
<text x="307.9" y="85.6" transform="rotate(-90 307.9 85.6)">3,2</text>
<text x="335.3" y="85.9" transform="rotate(-90 335.3 85.9)">3,2</text>
<text x="164.8" y="95.1" transform="rotate(-29 164.8 95.1)">5</text>
<text x="202.5" y="94.3" transform="rotate(61 202.5 94.3)">19,</text>
<text x="426.4" y="93.7" transform="rotate(-61 426.4 93.7)">7</text>
<text x="160.6" y="97.4" transform="rotate(-29 160.6 97.4)">35,</text>
<text x="204.6" y="98.2" transform="rotate(61 204.6 98.2)">05</text>
<text x="423.2" y="99.4" transform="rotate(-61 423.2 99.4)">139,</text>
<text x="186.6" y="102.9" transform="rotate(61 186.6 102.9)">3,</text>
<text x="187.9" y="105.3" transform="rotate(61 187.9 105.3)">2</text>
<text x="398.4" y="142.1">135</text>
<text x="353.5" y="149.3" transform="rotate(-90 353.5 149.3)">336,2*</text>
<text x="117.1" y="156.2" transform="rotate(89 117.1 156.2)">125</text>
<text x="427.4" y="159" transform="rotate(59 427.4 159)">61</text>
<text x="102" y="163.8" transform="rotate(7 102 163.8)">R100</text>
<text x="212.2" y="165.4" transform="rotate(-77 212.2 165.4)">2,</text>
<text x="212.9" y="162.5" transform="rotate(-77 212.9 162.5)">5</text>
<text x="430.5" y="164.3" transform="rotate(59 430.5 164.3)">17'</text>
<text x="571.6" y="169.9" transform="rotate(-90 571.6 169.9)">268,7*</text>
<text x="522.7" y="178.5">108,1676*</text>
<text x="174.9" y="184.4" transform="rotate(37 174.9 184.4)">5</text>
<text x="99.9" y="200.6" transform="rotate(-53 99.9 200.6)">85</text>
<text x="169.4" y="206.8" transform="rotate(37 169.4 206.8)">18</text>
<text x="493.3" y="207.6" transform="rotate(-18 493.3 207.6)">36,</text>
<text x="498" y="206" transform="rotate(-18 498 206)">5</text>
<text x="560.7" y="207" transform="rotate(-90 560.7 207)">146,18*</text>
<text x="138" y="215.8" transform="rotate(37 138 215.8)">5</text>
<text x="303.8" y="212.3">12,5</text>
<text x="126.9" y="216.1" transform="rotate(37 126.9 216.1)">20</text>
<text x="243.1" y="219.9" transform="rotate(-90 243.1 219.9)">2</text>
<text x="287.1" y="221.9" transform="rotate(-90 287.1 221.9)">3,2</text>
<text x="534.2" y="216.9">38,1</text>
<text x="147.6" y="232.6" transform="rotate(20 147.6 232.6)">40</text>
<text x="262.3" y="236.1">3,2</text>
<text x="335.3" y="236.9" transform="rotate(-90 335.3 236.9)">3,2</text>
<text x="469.7" y="237" transform="rotate(-90 469.7 237)">32</text>
<text x="248.4" y="249.4" transform="rotate(-90 248.4 249.4)">3,2</text>
<text x="286.1" y="251.5">118,5</text>
<text x="336.5" y="254.1">3,2</text>
<text x="512.4" y="253.6">90</text>
<text x="421.4" y="265.3" transform="rotate(29 421.4 265.3)">165,</text>
<text x="427.1" y="268.5" transform="rotate(29 427.1 268.5)">1</text>
<text x="468.3" y="291.9">220,67*</text>
<text x="83" y="323.4">R16,5*</text>
<text x="411" y="321.4">1. *- размеры для справок;</text>
<text x="72.1" y="324.3" transform="rotate(-90 72.1 324.3)">36*</text>
<text x="411" y="326.7">2. Предельные отклонения по H14; h14;</text>
<text x="486.3" y="326.7">IT14/2;</text>
<text x="411" y="331.9">3. Неуказанные фаски- 0.5х45 , радиусы- R0.5 мм.</text>
<text x="72.1" y="343.8" transform="rotate(-90 72.1 343.8)">33</text>
<text x="285.3" y="351.3">R32</text>
<text x="315.1" y="371.5" transform="rotate(49 315.1 371.5)">3,</text>
<text x="316.9" y="373.5" transform="rotate(49 316.9 373.5)">2</text>
</g>
<g font-size="4.5">
<text x="543.1" y="379.1">Лит.</text>
<text x="557.9" y="379.1">Масса</text>
<text x="573" y="379.1">Масштаб</text>
<text x="404.5" y="384.1">Изм.</text>
<text x="405.4" y="389.1">Pазраб.</text>
<text x="412" y="384.1">Лист</text>
<text x="425.7" y="384.1">№ докум.</text>
<text x="447.7" y="384.1">Подп.</text>
<text x="460" y="384.1">Дата</text>
<text x="405.4" y="394.1">Пров.</text>
<text x="405.4" y="399.1">Т.контр.</text>
<text x="540" y="399.1">Лист</text>
<text x="553.4" y="399.1">1</text>
<text x="559.3" y="399.1">Листов</text>
<text x="579.4" y="399.1">1</text>
<text x="405.4" y="404.1">Нач.отд.</text>
<text x="405.4" y="409.1">Н.контр.</text>
<text x="405.4" y="414.1">Утв.</text>
</g>
<g font-size="3.8">
<text x="11.8" y="166.3" transform="rotate(-90 11.8 166.3)">Перв. примен.</text>
<text x="11.8" y="223.1" transform="rotate(-90 11.8 223.1)">Справ. N</text>
<text x="11.8" y="295.6" transform="rotate(-90 11.8 295.6)">Подп. и дата</text>
<text x="11.8" y="324.9" transform="rotate(-90 11.8 324.9)">Инв. N дубл.</text>
<text x="11.8" y="350" transform="rotate(-90 11.8 350)">Взам. инв. N</text>
<text x="11.8" y="380.6" transform="rotate(-90 11.8 380.6)">Подп. и дата</text>
<text x="11.8" y="409.9" transform="rotate(-90 11.8 409.9)">Инв. N подл.</text>
<text x="556.6" y="418.4">Формат:А2</text>
</g>
<g font-size="3.1">
<text x="435.6" y="169.4" transform="rotate(59 435.6 169.4)">0</text>
<text x="437" y="171.7" transform="rotate(59 437 171.7)">1,</text>
<text x="437.7" y="172.9" transform="rotate(59 437.7 172.9)">5'</text>
<text x="503.9" y="202.2" transform="rotate(-18 503.9 202.2)">0,</text>
<text x="505.6" y="201.6" transform="rotate(-18 505.6 201.6)">05</text>
</g>
</svg>
